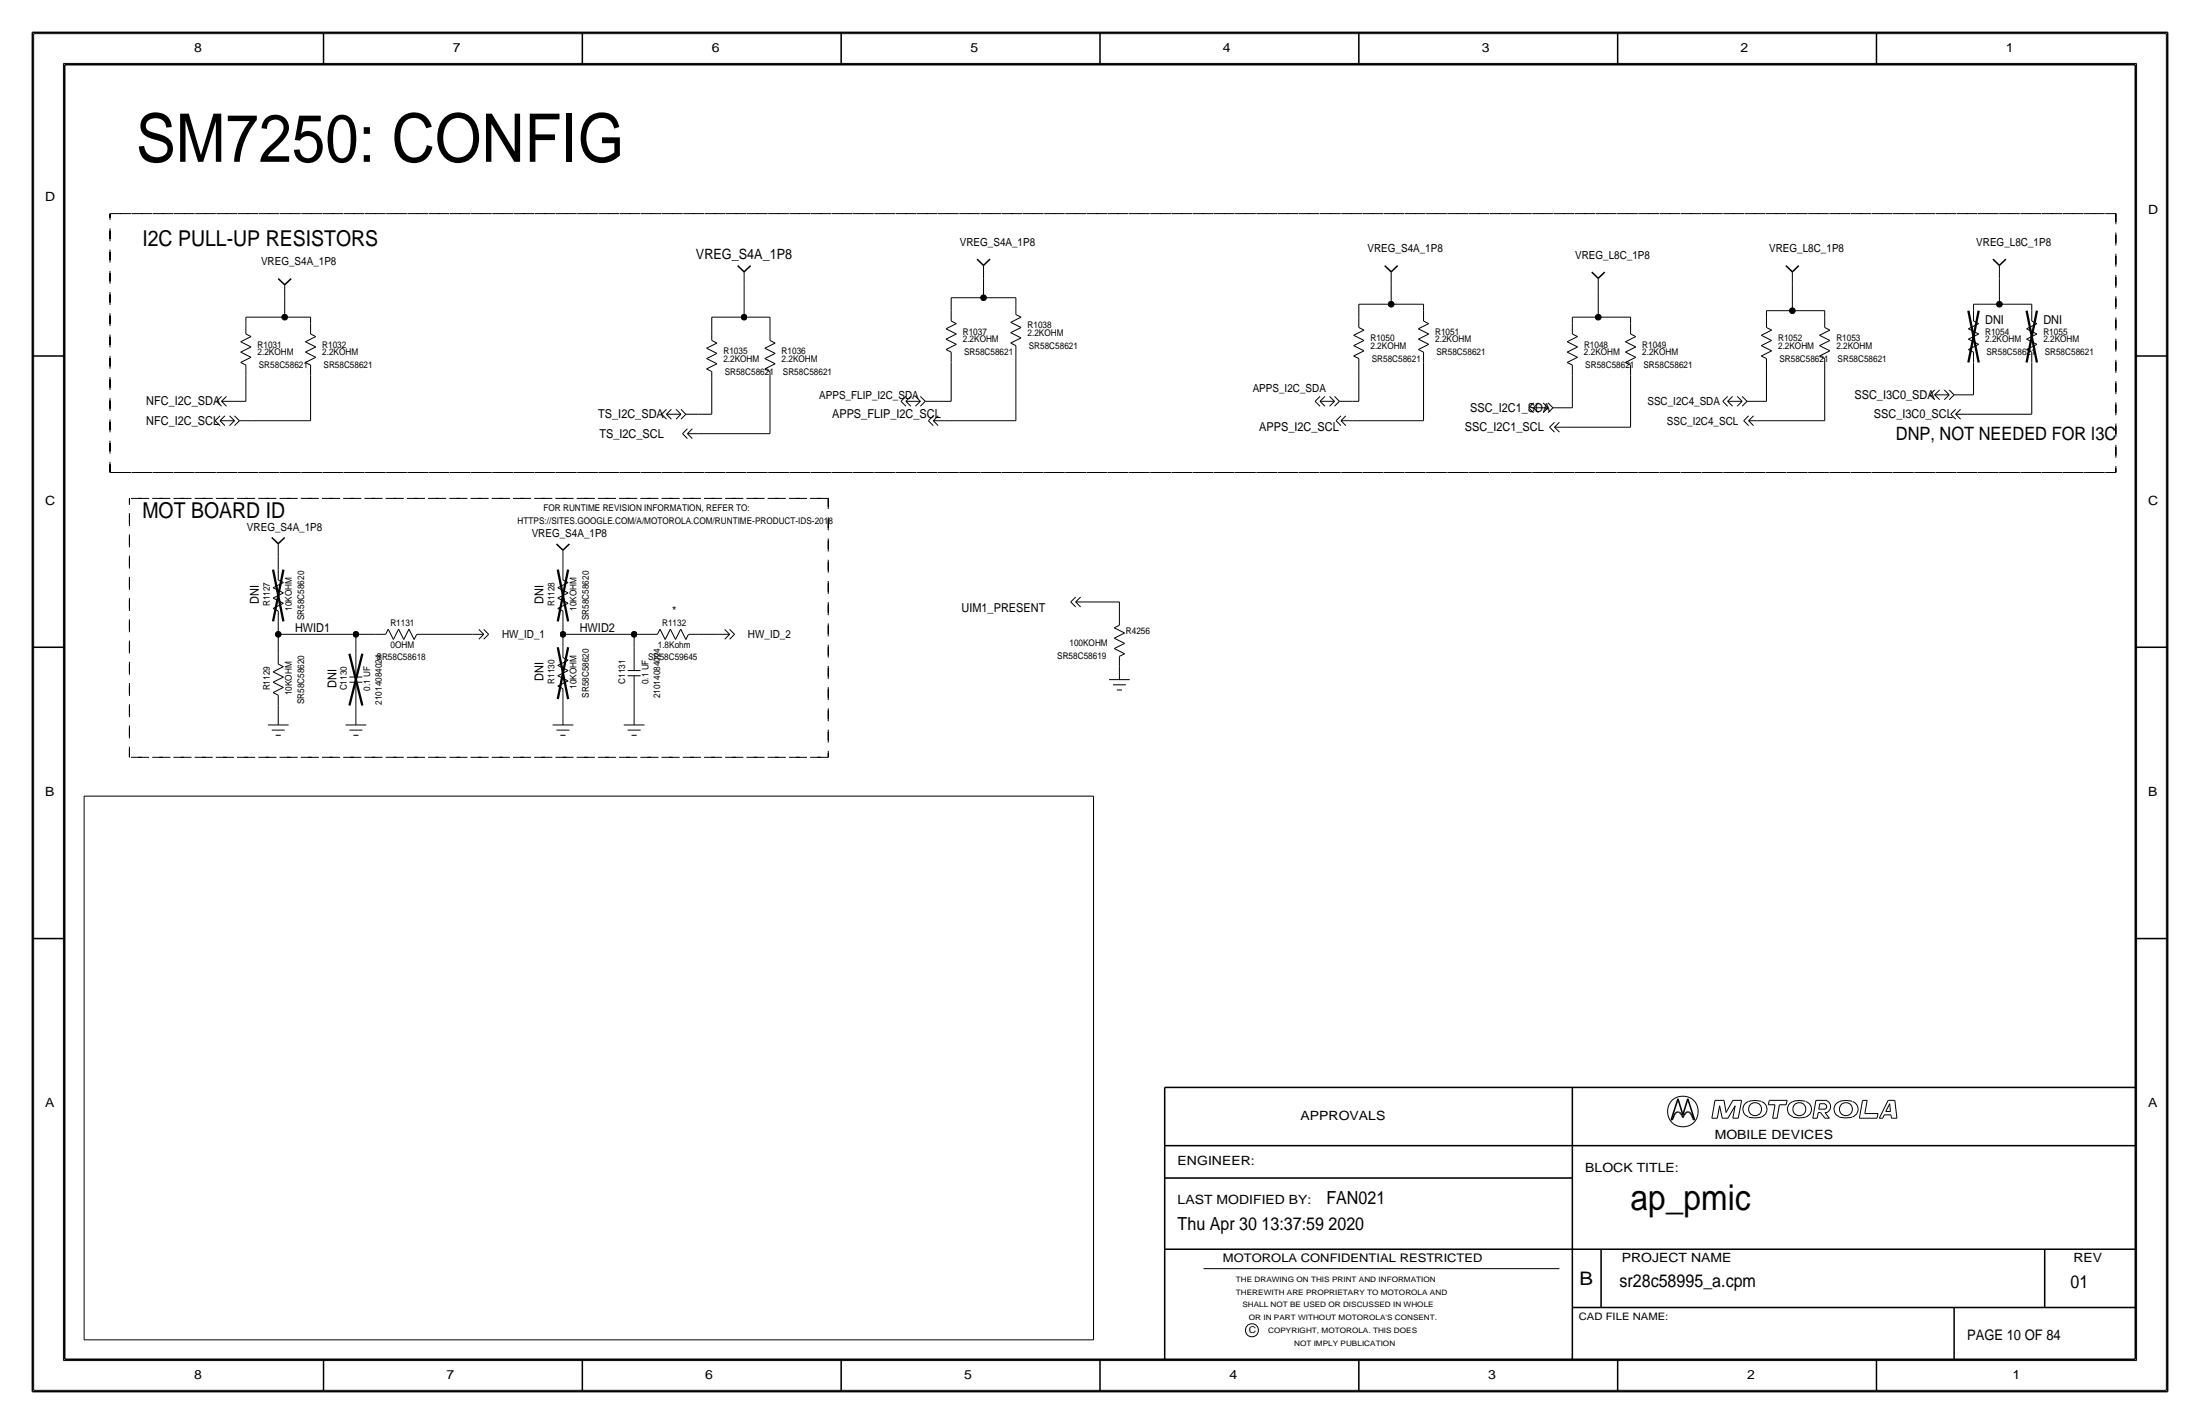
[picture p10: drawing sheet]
<svg xmlns="http://www.w3.org/2000/svg" width="432mm" height="279mm" viewBox="0 0 432 279" stroke-linecap="round" stroke-linejoin="round" font-family="sans-serif">
<g fill="none" stroke="#000" stroke-width=".2">
<path d="M6.6 6.6h418.6zM6.6 6.6v266.2zM12.4 12.4v254.6zM12.4 12.4h407zM419.4 12.4v254.6zM425.2 6.6v266.2zM55.9 58.4v3.8zM55.9 55.9v2.5zM146 55.9v6.3zM146 53.3v2.6zM186.7 58.4h6.3zM186.7 58.4v2.6z"/>
<path d="M193 54.6v3.8zM193 52.1v2.5zM193 58.4h6.4zM199.4 58.4v1.3zM199.4 59.7v2zM266.7 59.7h6.4zM266.7 59.7v2.5zM273 59.7h6.4zM273 55.9v3.8zM273 53.3v2.6zM279.4 59.7v1.3zM313.7 57.2v5z"/>
<path d="M313.7 54.6v2.6zM351.8 55.9v5.1zM351.8 53.3v2.6zM387.3 59.7h5.1zM387.3 59.7v1.3zM392.4 59.7h6.4zM392.4 54.6v5.1zM392.4 52.1v2.5zM398.8 59.7v1.3zM42.5 78.7l1 1zM42.5 78.7l1-.9zM43.5 78.7h2.2z"/>
<path d="M43.5 78.7l.9-.9zM43.5 78.7l.9 1zM45.7 78.7h2.6zM47.2 67.1l2.1 1zM47.2 71.1l2.1-1zM47.2 69.1l2.1-1zM47.2 69.1l2.1 1zM47.2 67.1l2.1-1.1zM47.2 71.1l1.1 .5zM48.3 65.5l1 .5zM48.3 73.7v5zM48.3 62.2h7.6z"/>
<path d="M48.3 62.2v1.3zM48.3 63.5v2zM48.3 71.6v2.1zM55.9 62.2h5.1zM59.9 67.1l2.1 1zM59.9 71.1l2.1-1zM59.9 69.1l2.1-1zM59.9 69.1l2.1 1zM59.9 67.1l2.1-1.1zM59.9 71.1l1.1 .5zM61 65.5l1 .5zM61 62.2v1.3z"/>
<path d="M61 73.7v8.8zM61 63.5v2zM61 71.6v2.1zM138.7 70.4l2-1.1zM138.7 70.4l2 1zM138.7 68.3l2-1zM138.7 72.4l1 .5zM138.7 68.3l2 1zM138.7 72.4l2-1zM139.7 62.2v2.6zM139.7 62.2h6.3zM139.7 74.9v6.4z"/>
<path d="M139.7 64.8v2zM139.7 72.9v2zM139.7 66.8l1 .5zM146 62.2h5.1zM150.1 70.4l2-1.1zM150.1 70.4l2 1zM150.1 68.3l2-1zM150.1 72.4l1 .5zM150.1 68.3l2 1zM150.1 72.4l2-1zM151.1 74.9v10.2zM151.1 62.2v2.6z"/>
<path d="M151.1 64.8v2zM151.1 72.9v2zM151.1 66.8l1 .5zM176.8 78.7l1 1zM176.8 78.7l1-.9zM177.8 78.7l1 1zM177.8 78.7l1-.9zM177.8 78.7h2.8zM179.7 79.7l.9-1zM179.7 77.8l.9 .9zM180.6 77.8l1 .9zM180.6 79.7l1-1z"/>
<path d="M181.6 78.7h2.5zM184.2 78.7h2.5zM185.7 66.5l2-1zM185.7 66.5l2 1.1zM185.7 64.5l2-1zM185.7 68.6l1 .5zM185.7 64.5l2 1zM185.7 68.6l2-1zM186.7 71.1v7.6zM186.7 61v2zM186.7 69.1v2zM186.7 63l1 .5z"/>
<path d="M198.4 65.3l2-1zM198.4 65.3l2 1zM198.4 63.2l2-1zM198.4 67.3l1 .5zM198.4 63.2l2 1.1zM198.4 67.3l2-1zM199.4 69.8v12.7zM199.4 67.8v2zM199.4 61.7l1 .5zM258.1 78.7l1-.9zM258.1 78.7l1 1zM259.1 78.7l.9 1z"/>
<path d="M259.1 78.7h2.8zM259.1 78.7l.9-.9zM261 77.8l.9 .9zM261 79.7l.9-1zM261.9 79.7l1-1zM261.9 77.8l1 .9zM262.9 78.7h2.5zM265.4 78.7h1.3zM265.7 67.8l2-1zM265.7 67.8l2 1zM265.7 65.8l2-1zM265.7 69.8l1 .6z"/>
<path d="M265.7 65.8l2 1zM265.7 69.8l2-1zM266.7 72.4v6.3zM266.7 62.2v2.1zM266.7 70.4v2zM266.7 64.3l1 .5zM278.4 66.5l2-1zM278.4 66.5l2 1.1zM278.4 64.5l2-1zM278.4 68.6l1 .5zM278.4 64.5l2 1zM278.4 68.6l2-1z"/>
<path d="M279.4 71.1v11.4zM279.4 61v2zM279.4 69.1v2zM279.4 63l1 .5zM302.9 79l.9 1zM303.8 79l1 1zM307.6 69.1l2-1zM307.6 69.1l2 1zM307.6 67.1l2-1.1zM307.6 71.1l1 .5zM307.6 67.1l2 1zM307.6 71.1l2-1z"/>
<path d="M308.6 62.2h5.1zM308.6 62.2v1.3zM308.6 73.7v6.3zM308.6 63.5v2zM308.6 71.6v2.1zM308.6 65.5l1 .5zM313.7 62.2h6.3zM319 69.1l2.1-1zM319 69.1l2.1 1zM319 67.1l2.1-1.1zM319 71.1l1 .5zM319 67.1l2.1 1z"/>
<path d="M319 71.1l2.1-1zM320 62.2v1.3zM320 73.7v10.1zM320 63.5v2zM320 71.6v2.1zM320 65.5l1.1 .5zM338.1 78.7l1-.9zM338.1 78.7l1 1zM339.1 78.7l1 1zM339.1 78.7h2.8zM339.1 78.7l1-.9zM341 77.8l.9 .9z"/>
<path d="M341 79.7l.9-1zM341.9 79.7l1-1zM341.9 77.8l1 .9zM342.9 78.7h2.5zM345.4 78.7h1.3zM345.7 67.8l2-1zM345.7 67.8l2 1zM345.7 65.8l2-1zM345.7 69.8l1 .6zM345.7 65.8l2 1zM345.7 69.8l2-1zM346.7 61h5.1z"/>
<path d="M346.7 61v1.2zM346.7 72.4v6.3zM346.7 62.2v2.1zM346.7 70.4v2zM346.7 64.3l1 .5zM351.8 61h6.3zM357.1 67.8l2.1-1zM357.1 67.8l2.1 1zM357.1 65.8l2.1-1zM357.1 69.8l1 .6zM357.1 65.8l2.1 1zM357.1 69.8l2.1-1z"/>
<path d="M358.1 72.4v10.2zM358.1 61v1.2zM358.1 62.2v2.1zM358.1 70.4v2zM358.1 64.3l1.1 .5zM378.8 77.5l.9-1zM378.8 77.5l.9 .9zM379.7 77.5l1 .9zM379.7 77.5h2.9zM379.7 77.5l1-1zM381.6 76.5l1 1zM381.6 78.4l1-.9z"/>
<path d="M382.6 76.5l.9 1zM382.6 78.4l.9-.9zM383.5 77.5h2.6zM386.1 77.5h1.3zM386.3 66.5l2.1-1zM386.3 66.5l2.1 1.1zM386.3 64.5l2.1-1zM386.3 68.6l1 .5zM386.3 64.5l2.1 1zM386.3 68.6l2.1-1zM387.3 71.1v6.4zM387.3 61v2z"/>
<path d="M387.3 69.1v2zM387.4 63l1 .5zM397.8 66.5l2-1zM397.8 66.5l2 1.1zM397.8 64.5l2-1zM397.8 68.6l1 .5zM397.8 64.5l2 1zM397.8 68.6l2-1zM398.8 71.1v10.2zM398.8 61v2zM398.8 69.1v2zM398.8 63l1 .5z"/>
<path d="M42.2 82.6l1 .9zM42.2 82.5l1-.9zM43.2 82.6l.9 .9zM43.2 82.5l.9-.9zM43.2 82.5h2.8zM45.1 83.5l.9-.9zM45.1 81.6l.9 .9zM46 81.6l1 .9zM46 83.5l1-.9zM47 82.5h2.5zM49.5 82.5h11.5zM129.8 81.3l1 .9z"/>
<path d="M129.8 81.3l1-1zM130.8 81.3l1-1zM130.8 81.3l1 .9zM130.8 81.3h2.9zM132.7 82.2l1-.9zM132.7 80.3l1 1zM133.7 80.3l.9 1zM133.7 82.2l.9-.9zM134 85.1l.9 1zM134 85.1l.9-1zM134.6 81.3h2.6zM134.9 85.1h2.3z"/>
<path d="M134.9 85.1l1-1zM134.9 85.1l1 1zM137.2 85.1h13.9zM137.2 81.3h2.5zM182.2 82.6l1 .9zM182.2 82.5l1-.9zM183.2 82.5h2.2zM183.2 82.5l.9-.9zM183.2 82.6l.9 .9zM185.4 82.5h14zM262.2 82.5l1-.9zM262.2 82.6l1 .9z"/>
<path d="M263.2 82.6l1 .9zM263.2 82.5h2.2zM263.2 82.5l1-.9zM265.4 82.5h14zM300 80l1-1zM300 80l1 1zM301 80l1 1zM301 80h2.8zM301 80l1-1zM302.9 81l.9-1zM303.8 81l1-1zM304.1 83.8l1-.9z"/>
<path d="M304.1 83.8l1 1zM304.8 80h2.5zM305.1 83.8l1 1zM305.1 83.8h2.2zM305.1 83.8l1-.9zM307.3 83.8h12.7zM307.3 80h1.3zM342.2 82.5l1-.9zM342.2 82.6l1 .9zM343.2 82.6l1 .9zM343.2 82.5h2.2zM343.2 82.5l1-.9z"/>
<path d="M345.4 82.5h12.7zM382.9 81.3l.9 .9zM382.9 81.3l.9-1zM383.8 81.3h2.3zM383.8 81.3l1-1zM383.8 81.3l1 .9zM386.1 81.3h12.7zM53.6 119.4l2-1zM53.6 115.3l2 1zM53.6 119.4l1 .5zM53.6 117.3l2 1.1zM53.6 117.3l2-1z"/>
<path d="M53.6 115.3l2-1zM54.6 113.8l1 .5zM54.6 109.2v2.6zM54.6 106.7v2.5zM54.6 111.8v2zM54.6 119.9v2zM109.5 119.4l2-1zM109.5 115.3l2 1zM109.5 119.4l1 .5zM109.5 117.3l2 1.1zM109.5 117.3l2-1zM109.5 115.3l2-1z"/>
<path d="M110.5 113.8l1 .5zM110.5 110.5v1.3zM110.5 108v2.5zM110.5 111.8v2zM110.5 119.9v2zM210.2 118.1l.9 1zM210.2 118.1l.9-1zM211.1 118.1h2.3zM211.1 118.1l1-1zM211.1 118.1l1 1zM213.4 118.1h6.3zM219.7 118.1v2.6z"/>
<path d="M53.6 135.9l2-1zM53.6 131.8l2 1zM53.6 135.9l1 .5zM53.6 133.9l2 1zM53.6 133.9l2-1.1zM53.6 131.8l2-1zM54.6 130.3l1 .5zM54.6 138.4v1.3zM54.6 124.5h15.3zM54.6 121.9v2.6zM54.6 124.5v3.8zM54.6 128.3v2z"/>
<path d="M54.6 136.4v2zM54.6 139.7v2.5zM68.6 133.9h2.5zM68.6 132.8h2.5zM69.8 138.4v1.3zM69.8 124.5v3.8zM69.8 133.9v4.5zM69.8 128.3v4.5zM69.8 139.7v2.5zM69.9 124.5h3.8zM73.7 124.5h2zM76.2 123.4l-.5 1.1z"/>
<path d="M76.2 123.4l1 2.1zM78.2 123.4l-1 2.1zM78.2 123.4l1 2.1zM80.3 123.4l-1.1 2.1zM80.3 123.4l1 2.1zM81.8 124.5l-.5 1zM81.8 124.5h2zM83.8 124.5h8.9zM92.7 124.5h2.2zM94 123.5l.9 1zM94 125.4l.9-.9zM94.9 125.4l1-.9z"/>
<path d="M94.9 123.5l1 1zM109.5 134.6l2-1zM109.5 130.6l2 1zM109.5 134.6l1 .5zM109.5 132.6l2 1zM109.5 132.6l2-1zM109.5 130.6l2-1.1zM110.5 129l1 .5zM110.5 137.2v2.5zM110.5 124.5h14zM110.5 124.5v2.5zM110.5 121.9v2.6z"/>
<path d="M110.5 127v2zM110.5 135.1v2.1zM110.5 139.7v2.5zM123.2 131.6h2.5zM123.2 132.6h2.5zM124.5 137.2v2.5zM124.5 124.5v2.5zM124.5 132.6v4.6zM124.5 127v4.6zM124.5 139.7v2.5zM124.5 124.5h2.5zM127 124.5h2z"/>
<path d="M129.5 123.4l1.1 2.1zM129.5 123.4l-.5 1.1zM131.6 123.4l-1 2.1zM131.6 123.4l1 2.1zM133.6 123.4l-1 2.1zM133.6 123.4l1 2.1zM135.1 124.5l-.5 1zM135.1 124.5h2.1zM137.2 124.5h3.8zM141 124.5h2.2zM142.2 123.5l1 1zM142.2 125.4l1-.9z"/>
<path d="M143.2 123.5l1 1zM143.2 125.4l1-.9zM217.7 133.3h4zM218.4 134.4h2.6zM218.7 125.2l2-1zM218.7 127.3l2 1zM218.7 123.2l1-.5zM218.7 125.2l2 1zM218.7 127.3l2-1.1zM218.7 123.2l2 1zM219.2 135.4h1zM219.7 120.7v2z"/>
<path d="M219.7 128.8v2zM219.7 130.8v2.5zM219.7 128.8l1-.5zM16.5 156.2v106.7zM16.5 156.2h198.1zM52.6 142.2h4zM53.3 143.3h2.6zM54.1 144.3h1zM67.8 142.2h4.1zM68.6 143.3h2.5zM69.3 144.3h1.1zM108.5 142.2h4z"/>
<path d="M109.2 143.3h2.6zM110 144.3h1zM122.4 142.2h4.1zM123.2 143.3h2.5zM124 144.3h1zM214.6 156.2v106.7zM336 219.4h1.1zM336.6 215.9h1.8zM336.6 215.9l-.6 3.5zM337.5 217l-.4 2.4zM337.5 217l.5 2.4zM338 219.4h1.1z"/>
<path d="M338.4 215.9l.4 2.4zM340.1 219.4h1.1zM340.1 215.9h1.7zM340.1 215.9l-1.3 2.4zM340.6 217l-1.5 2.4zM340.6 217l-.5 2.4zM341.8 215.9l-.6 3.5zM343.1 216.2a1.6 1.6 0 0 0-1 1.5 1.6 1.6 0 0 0 1.1 1.5M345.7 216.1h-.2a4 4 0 0 0-2.3 .1M345.7 216.2a1.59 1.59 0 0 1 1.1 1.5 1.59 1.59 0 0 1-1.1 1.5l-1.4 .1-1.1-.1M347.1 216.8h1.3zM347.3 215.9l-.2 .9z"/>
<path d="M347.3 215.9h3.5zM347.9 219.4h.9zM348.4 216.8l-.5 2.6zM349.2 216.8l-.4 2.6zM349.2 216.8h1.4zM350.8 215.9l-.2 .9zM354.4 216.1a3.1 3.1 0 0 0-3.3 .7 1.62 1.62 0 0 0 .8 2.4M354.4 219.2l-1.4 .1-1.1-.1M354.5 216.2a1.59 1.59 0 0 1 1 1.5 1.59 1.59 0 0 1-1 1.5M355.8 219.4h.9zM356.4 215.9l-.6 3.5zM356.4 215.9h2.2z"/>
<path d="M356.9 218.3l-.2 1.1zM356.9 218.3h.4zM357 217.6h1.2zM357.2 216.6l-.2 1zM357.2 216.6h1zM357.3 218.3l.9 1.1zM358.1 216.7a.5 .5 0 0 1 .4 .4 .5 .5 0 0 1-.4 .5M358.2 219.4h.9zM358.2 218.3l.9 1.1zM358.2 218.3h.4zM358.5 216a1.24 1.24 0 0 1 .8 1.1 1.24 1.24 0 0 1-.8 1.2M363.5 216.1a3.1 3.1 0 0 0-3.3 .7 1.62 1.62 0 0 0 .8 2.4"/>
<path d="M363.6 219.2l-1.4 .1-1.2-.1M363.6 216.2a1.59 1.59 0 0 1 1.1 1.5 1.59 1.59 0 0 1-1.1 1.5M364.9 219.4h3.5zM365.6 215.9l-.7 3.5zM365.6 215.9h.9zM366 218.5h2.6zM366.5 215.9l-.5 2.6zM368.6 218.5l-.2 .9zM368.9 219.4h.6zM369.8 218.7h1.3zM369.8 218.7l-.3 .7zM370.1 218.1h.9z"/>
<path d="M370.6 215.9l-1.7 3.5zM370.6 215.9h1.3zM370.9 216.6l-.8 1.5zM370.9 216.6l.1 1.5zM371.1 218.7l.1 .7zM371.2 219.4h1.1zM371.9 215.9l.4 3.5zM236.2 248.9h69.9zM6.6 272.8h418.6zM12.4 267h407zM16.5 262.9h198.1z"/>
<circle cx="330.3" cy="218.1" r="3"/>
<circle cx="344.5" cy="217.6" r="1.28"/>
<circle cx="353.2" cy="217.6" r="1.28"/>
<circle cx="362.3" cy="217.6" r="1.28"/>
<circle cx="245.7" cy="261" r="1.28"/>
</g>
<path d="M21.6 41.9h393.7zM21.6 41.9v50.8zM415.3 41.9v50.8zM21.6 92.7h393.7zM25.4 97.8v50.8zM25.4 97.8h137.2zM162.6 97.8v50.8zM25.4 148.6h137.2z" fill="none" stroke="#000" stroke-width=".2" stroke-dasharray="2.1" stroke-linecap="butt"/>
<g fill="#000" stroke="#000" stroke-width=".2">
<circle cx="193" cy="58.4" r=".56"/>
<circle cx="273" cy="59.7" r=".56"/>
<circle cx="392.4" cy="59.7" r=".56"/>
<circle cx="55.9" cy="62.2" r=".56"/>
<circle cx="146" cy="62.2" r=".56"/>
<circle cx="313.7" cy="62.2" r=".56"/>
<circle cx="351.8" cy="61" r=".56"/>
<circle cx="54.6" cy="124.5" r=".56"/>
<circle cx="69.8" cy="124.5" r=".56"/>
<circle cx="110.5" cy="124.5" r=".56"/>
<circle cx="124.5" cy="124.5" r=".56"/>
</g>
<g fill="none" stroke="#000" stroke-width=".3">
<path d="M6.3 6.4v266.7zM6.4 6.4h419zM12.7 12.7h406.4zM12.7 12.7v254zM63.5 6.4v6.3zM114.3 6.4v6.3zM165.1 6.4v6.3zM215.9 6.3v6.4zM266.7 6.4v6.3zM317.5 6.4v6.3zM368.3 6.4v6.3zM419.1 12.7v254z"/>
<path d="M425.4 6.4v266.7zM54.6 54.7l1.3 1.2zM55.9 55.9l1.2-1.2zM144.8 52.1l1.2 1.2zM146.1 53.3l1.2-1.2zM191.8 50.9l1.2 1.2zM193 52.1l1.3-1.2zM271.8 52.1l1.3 1.2zM273 53.3l1.3-1.2zM312.4 53.4l1.3 1.2zM313.7 54.6l1.3-1.2zM350.5 52.1l1.3 1.2z"/>
<path d="M351.8 53.3l1.3-1.2zM391.2 50.9l1.2 1.2zM392.4 52.1l1.3-1.2zM6.3 69.8h6.4zM419.1 69.8h6.3zM53.3 105.5l1.3 1.2zM54.6 106.7l1.3-1.2zM109.2 106.7l1.3 1.2zM110.5 108l1.3-1.3zM6.3 127h6.4zM419.1 127h6.3zM6.3 184.1h6.4z"/>
<path d="M419.1 184.1h6.3zM228.6 213.4v53.3zM228.6 213.4h190.5zM308.6 213.4v53.3zM328 219.7h.2zM328.4 219.4l-.2 .3zM328.6 218.8l-.2 .6zM328.8 218.5l-.2 .3zM329 218.3l.2-.1zM329 218.3l-.2 .2zM329.2 218.2h.2zM329.3 215.6l-1.3 4.1z"/>
<path d="M329.3 215.6l1 3.1zM329.4 218.2l.2 .1zM329.6 218.3l.3 .2zM329.9 218.5l.2 .3zM330.1 218.8l.2 .5zM330.5 218.8l-.2 .5zM330.8 218.5l-.3 .3zM331 218.3l-.2 .2zM331 218.3l.2-.1zM331.2 218.2h.2zM331.3 215.6l1.3 4.1zM331.3 215.6l-1 3.1z"/>
<path d="M331.4 218.2l.2 .1zM331.6 218.3l.2 .2zM331.8 218.5l.2 .3zM332 218.8l.3 .6zM332.3 219.4l.1 .3zM332.4 219.7h.2zM228.6 231.1h80zM228.6 224.8h190.5zM228.6 245.1h190.5zM308.6 256.5h110.5zM314.2 245.1v11.4zM383.5 256.5v10.2z"/>
<path d="M401.3 245.1v11.4zM6.4 273h419zM12.7 266.7h406.4zM63.5 266.7v6.4zM114.3 266.7v6.4zM165.1 266.7v6.4zM215.9 266.7v6.3zM266.7 266.7v6.4zM317.5 266.7v6.4zM368.3 266.7v6.4z"/>
</g>
<path d="M386.3 61l2.1 10.1zM388.4 61l-2.1 10.1zM397.8 61l2 10.1zM399.8 61l-2 10.1zM53.6 111.8l2 10.1zM55.6 111.8l-2 10.1zM109.5 111.8l2 10.1zM111.5 111.8l-2 10.1zM68.6 128.3l2.5 10.1zM71.1 128.3l-2.5 10.1zM109.5 127l2 10.2zM111.5 127l-2 10.2z" fill="none" stroke="#000" stroke-width=".45"/>
<text font-size="13.2" x="26.7" y="31.8">SM7250: CONFIG</text>
<text font-size="7" x="320" y="237.5">ap_pmic</text>
<g font-size="4.3">
<text x="27.9" y="48.3">I2C PULL-UP RESISTORS</text>
<text x="27.9" y="101.6">MOT BOARD ID</text>
</g>
<text font-size="3.7" x="310" y="252.1">B</text>
<text font-size="3.6" x="372.1" y="86.4">DNP, NOT NEEDED FOR I3C</text>
<g font-size="3.5">
<text x="260.4" y="236.2">FAN021</text>
<text x="231.1" y="241.3">Thu Apr 30 13:37:59 2020</text>
<text x="317.9" y="252.6">sr28c58995_a.cpm</text>
<text x="406.4" y="252.7">01</text>
</g>
<text font-size="2.9" x="386.1" y="262.9">PAGE 10 OF 84</text>
<text font-size="2.8" x="136.6" y="50.8">VREG_S4A_1P8</text>
<g font-size="2.5">
<text x="38.1" y="10.2">8</text>
<text x="88.9" y="10.2">7</text>
<text x="139.7" y="10.2">6</text>
<text x="190.5" y="10.2">5</text>
<text x="240" y="10.2">4</text>
<text x="290.8" y="10.2">3</text>
<text x="341.6" y="10.2">2</text>
<text x="393.7" y="10.2">1</text>
<text x="8.9" y="39.4">D</text>
<text x="421.6" y="41.9">D</text>
<text x="8.9" y="99.1">C</text>
<text x="421.6" y="99.1">C</text>
<text x="8.9" y="156.2">B</text>
<text x="421.6" y="156.2">B</text>
<text x="8.9" y="217.2">A</text>
<text x="255.3" y="219.7">APPROVALS</text>
<text x="421.6" y="217.2">A</text>
<text x="336.5" y="223.5">MOBILE DEVICES</text>
<text x="231.1" y="228.6">ENGINEER:</text>
<text x="311.1" y="229.9">BLOCK TITLE:</text>
<text x="231.1" y="236.2">LAST MODIFIED BY:</text>
<text x="318.3" y="247.5">PROJECT NAME</text>
<text x="407" y="247.6">REV</text>
<text x="38.1" y="270.5">8</text>
<text x="87.6" y="270.5">7</text>
<text x="138.4" y="270.5">6</text>
<text x="189.2" y="270.5">5</text>
<text x="241.3" y="270.5">4</text>
<text x="292.1" y="270.5">3</text>
<text x="342.9" y="270.5">2</text>
<text x="395" y="270.5">1</text>
</g>
<g font-size="2.4">
<text x="389.6" y="63.5">DNI</text>
<text x="401.1" y="63.5">DNI</text>
<text x="28.7" y="79.5">NFC_I2C_SDA</text>
<text x="28.7" y="83.3">NFC_I2C_SCL</text>
<text x="117.4" y="82">TS_I2C_SDA</text>
<text x="163.3" y="82">APPS_FLIP_I2C_SCL</text>
<text x="288.6" y="80.8">SSC_I2C1_SDA</text>
<text x="364" y="78.2">SSC_I3C0_SDA</text>
<text x="367.8" y="82">SSC_I3C0_SCL</text>
<text x="117.7" y="85.9">TS_I2C_SCL</text>
<text x="247.1" y="84.6">APPS_I2C_SCL</text>
<text x="287.5" y="84.6">SSC_I2C1_SCL</text>
<text x="50.8" y="118.4" transform="rotate(-90 50.8 118.4)">DNI</text>
<text x="106.7" y="118.4" transform="rotate(-90 106.7 118.4)">DNI</text>
<text x="57.9" y="124">HWID1</text>
<text x="113.8" y="124">HWID2</text>
<text x="131.9" y="120.7">*</text>
<text x="188.7" y="120.1">UIM1_PRESENT</text>
<text x="66" y="134.9" transform="rotate(-90 66 134.9)">DNI</text>
<text x="106.7" y="133.7" transform="rotate(-90 106.7 133.7)">DNI</text>
</g>
<text font-size="2.3" x="240" y="247.6">MOTOROLA CONFIDENTIAL RESTRICTED</text>
<g font-size="2.2">
<text x="51.2" y="52.1">VREG_S4A_1P8</text>
<text x="188.4" y="48.3">VREG_S4A_1P8</text>
<text x="268.4" y="49.5">VREG_S4A_1P8</text>
<text x="309.1" y="50.8">VREG_L8C_1P8</text>
<text x="347.3" y="49.5">VREG_L8C_1P8</text>
<text x="387.9" y="48.3">VREG_L8C_1P8</text>
<text x="245.9" y="77">APPS_I2C_SDA</text>
<text x="160.8" y="78.2">APPS_FLIP_I2C_SDA</text>
<text x="323.3" y="79.5">SSC_I2C4_SDA</text>
<text x="327.2" y="83.3">SSC_I2C4_SCL</text>
<text x="48.5" y="104.1">VREG_S4A_1P8</text>
<text x="104.4" y="105.4">VREG_S4A_1P8</text>
<text x="98.6" y="125.2">HW_ID_1</text>
<text x="146.8" y="125.2">HW_ID_2</text>
</g>
<text font-size="2" x="309.9" y="259.1">CAD FILE NAME:</text>
<g font-size="1.8">
<text x="189" y="65.7">R1037</text>
<text x="201.7" y="65.9">2.2KOHM</text>
<text x="201.7" y="64.4">R1038</text>
<text x="281.7" y="65.7">R1051</text>
<text x="389.6" y="65.7">R1054</text>
<text x="401.1" y="65.7">R1055</text>
<text x="50.5" y="69.7">2.2KOHM</text>
<text x="50.6" y="68.2">R1031</text>
<text x="63.2" y="69.7">2.2KOHM</text>
<text x="63.3" y="68.2">R1032</text>
<text x="142" y="71">2.2KOHM</text>
<text x="142" y="69.5">R1035</text>
<text x="153.4" y="71">2.2KOHM</text>
<text x="153.4" y="69.5">R1036</text>
<text x="189" y="67.2">2.2KOHM</text>
<text x="189.2" y="69.7">SR58C58621</text>
<text x="201.9" y="68.4">SR58C58621</text>
<text x="269" y="68.4">2.2KOHM</text>
<text x="269" y="67">R1050</text>
<text x="269.2" y="71">SR58C58621</text>
<text x="281.7" y="67.2">2.2KOHM</text>
<text x="281.9" y="69.7">SR58C58621</text>
<text x="310.9" y="69.7">2.2KOHM</text>
<text x="310.9" y="68.2">R1048</text>
<text x="322.3" y="68.2">R1049</text>
<text x="322.3" y="69.7">2.2KOHM</text>
<text x="349" y="68.4">2.2KOHM</text>
<text x="349" y="67">R1052</text>
<text x="349.3" y="71">SR58C58621</text>
<text x="360.4" y="67">R1053</text>
<text x="360.4" y="68.4">2.2KOHM</text>
<text x="360.7" y="71">SR58C58621</text>
<text x="389.6" y="67.2">2.2KOHM</text>
<text x="389.9" y="69.7">SR58C58621</text>
<text x="401.1" y="67.2">2.2KOHM</text>
<text x="401.3" y="69.7">SR58C58621</text>
<text x="50.8" y="72.2">SR58C58621</text>
<text x="63.5" y="72.2">SR58C58621</text>
<text x="142.2" y="73.5">SR58C58621</text>
<text x="153.7" y="73.5">SR58C58621</text>
<text x="311.1" y="72.2">SR58C58621</text>
<text x="322.6" y="72.2">SR58C58621</text>
<text x="106.7" y="100.3">FOR RUNTIME REVISION INFORMATION, REFER TO:</text>
<text x="101.6" y="102.9">HTTPS://SITES.GOOGLE.COM/A/MOTOROLA.COM/RUNTIME-PRODUCT-IDS-2018</text>
<text x="53" y="119" transform="rotate(-90 53 119)">R1127</text>
<text x="57.3" y="119.9" transform="rotate(-90 57.3 119.9)">10KOHM</text>
<text x="108.9" y="119" transform="rotate(-90 108.9 119)">R1128</text>
<text x="113.1" y="119.9" transform="rotate(-90 113.1 119.9)">10KOHM</text>
<text x="59.7" y="121.7" transform="rotate(-90 59.7 121.7)">SR58C58620</text>
<text x="76.6" y="122.8">R1131</text>
<text x="115.6" y="121.7" transform="rotate(-90 115.6 121.7)">SR58C58620</text>
<text x="130" y="122.8">R1132</text>
<text x="221" y="124.5">R4256</text>
<text x="73.9" y="129.5">SR58C58618</text>
<text x="76.7" y="127.1">0OHM</text>
<text x="127.2" y="129.5">SR58C59645</text>
<text x="129.1" y="127.1">1.8Kohm</text>
<text x="207.5" y="129.4">SR58C58619</text>
<text x="209.9" y="126.8">100KOHM</text>
<text x="53" y="135.5" transform="rotate(-90 53 135.5)">R1129</text>
<text x="57.3" y="136.4" transform="rotate(-90 57.3 136.4)">10KOHM</text>
<text x="68.1" y="135.5" transform="rotate(-90 68.1 135.5)">C1130</text>
<text x="72.6" y="135.5" transform="rotate(-90 72.6 135.5)">0.1 UF</text>
<text x="108.9" y="134.2" transform="rotate(-90 108.9 134.2)">R1130</text>
<text x="113.1" y="135.1" transform="rotate(-90 113.1 135.1)">10KOHM</text>
<text x="115.6" y="136.9" transform="rotate(-90 115.6 136.9)">SR58C58620</text>
<text x="122.7" y="134.2" transform="rotate(-90 122.7 134.2)">C1131</text>
<text x="127.3" y="134.2" transform="rotate(-90 127.3 134.2)">0.1 UF</text>
<text x="129.5" y="137" transform="rotate(-90 129.5 137)">21014084024</text>
<text x="59.7" y="138.2" transform="rotate(-90 59.7 138.2)">SR58C58620</text>
<text x="74.9" y="138.3" transform="rotate(-90 74.9 138.3)">21014084024</text>
<text x="245.1" y="261.6">C</text>
</g>
<g font-size="1.5">
<text x="242.6" y="251.5">THE DRAWING ON THIS PRINT AND INFORMATION</text>
<text x="242.6" y="254">THEREWITH ARE PROPRIETARY TO MOTOROLA AND</text>
<text x="243.8" y="256.5">SHALL NOT BE USED OR DISCUSSED IN WHOLE</text>
<text x="245.1" y="259.1">OR IN PART WITHOUT MOTOROLA'S CONSENT.</text>
<text x="248.9" y="261.6">COPYRIGHT, MOTOROLA. THIS DOES</text>
<text x="254" y="264.2">NOT IMPLY PUBLICATION</text>
</g>
</svg>
